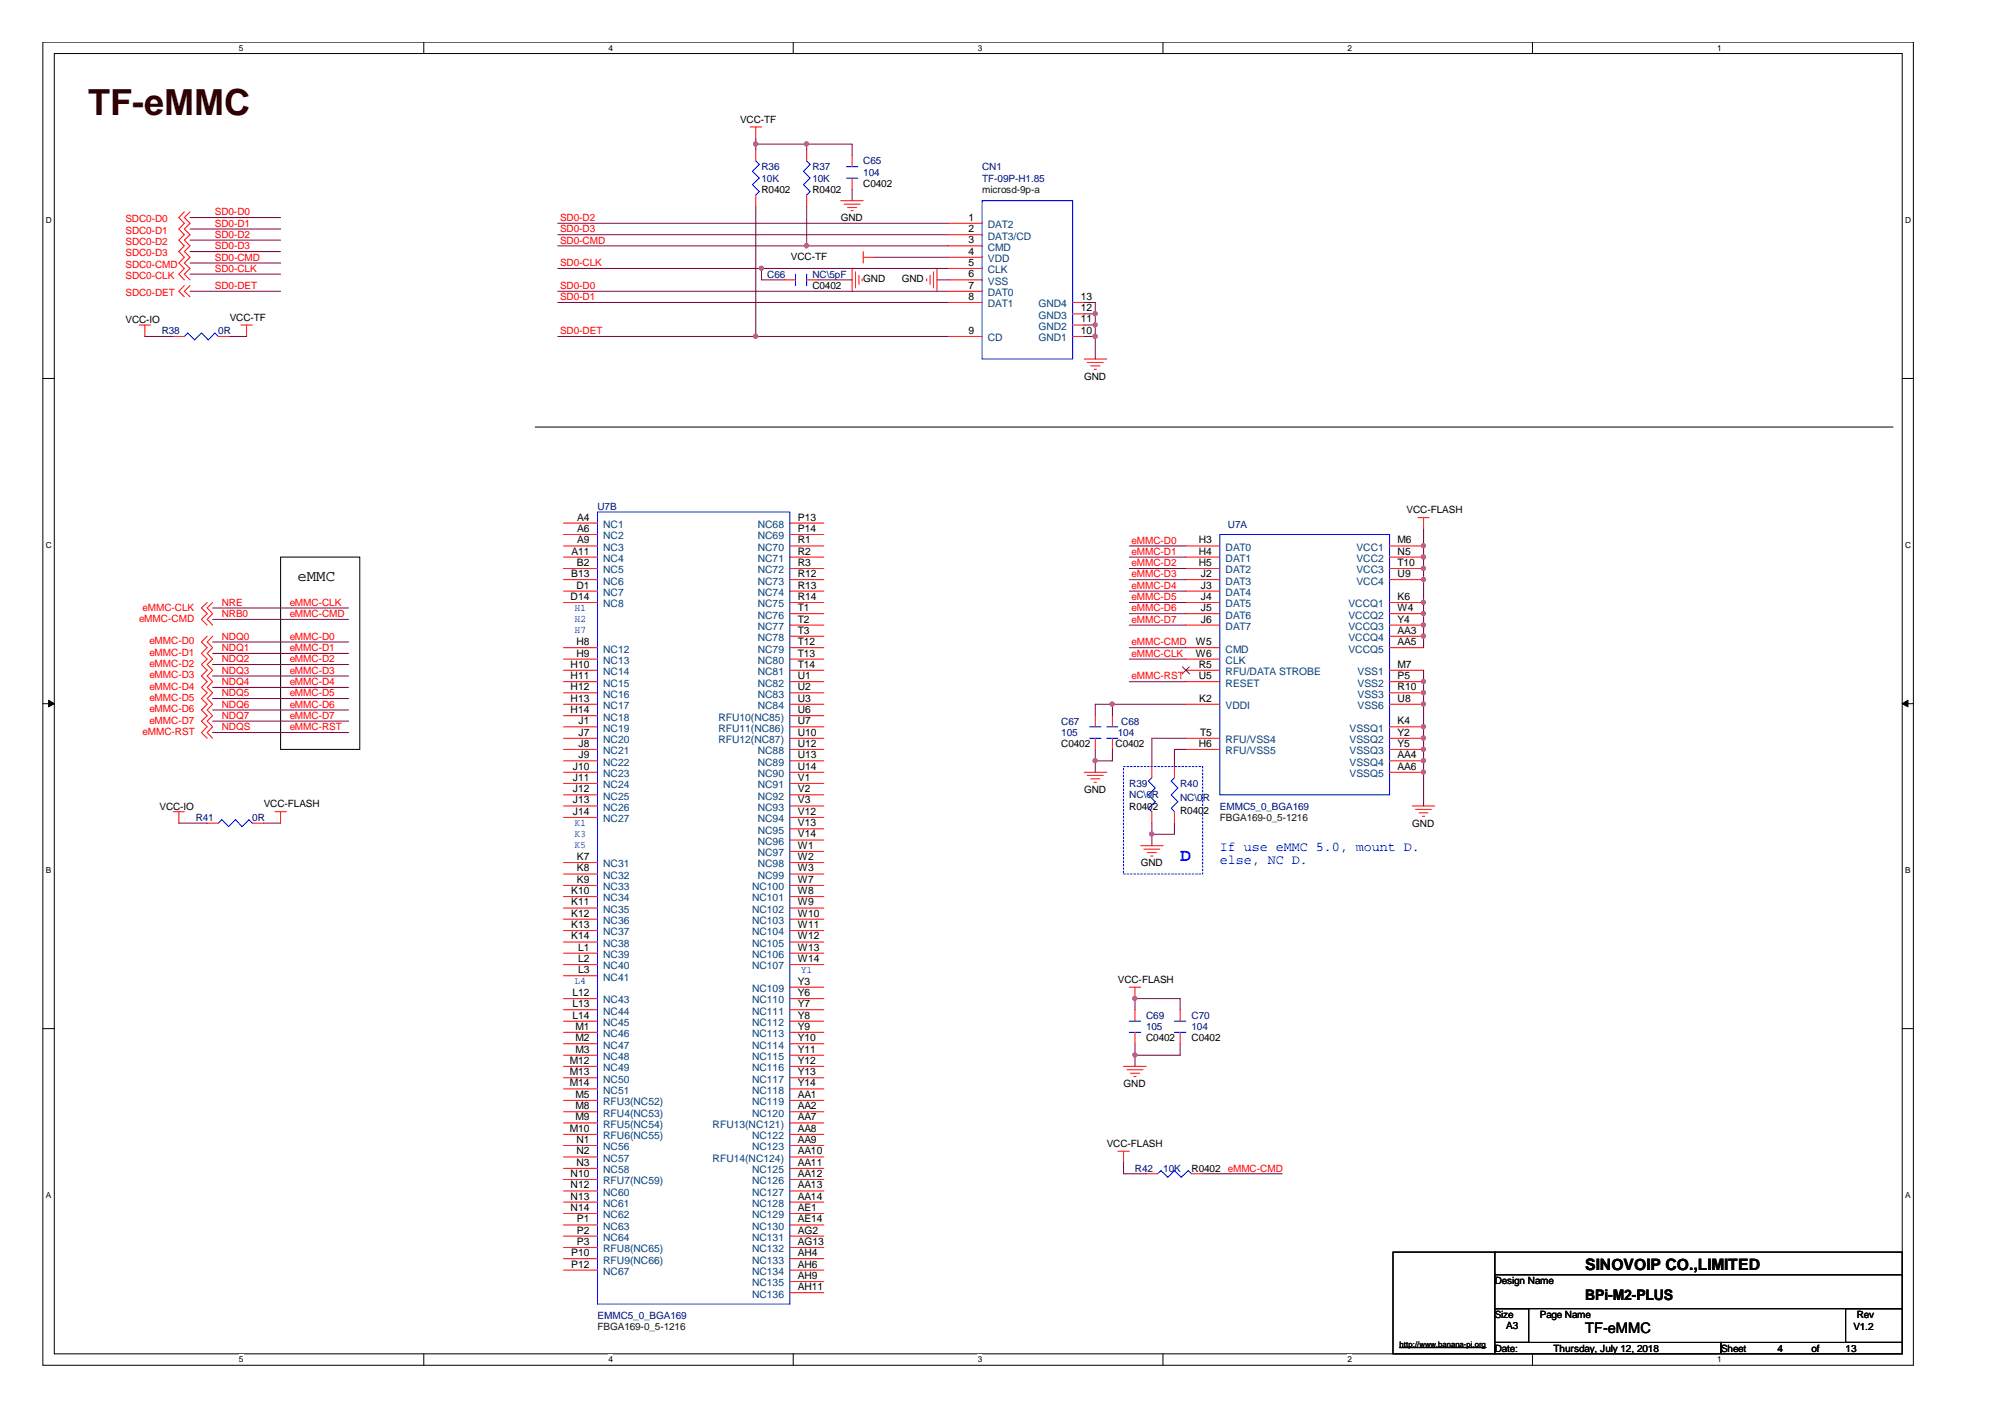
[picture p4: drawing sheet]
<svg xmlns="http://www.w3.org/2000/svg" width="297mm" height="210mm" viewBox="0 0 297 210" stroke-linecap="round" stroke-linejoin="round" font-family="sans-serif">
<path d="M6.3 6.2h277.2v196h-277.2zM8 7.9h273.8v192.6h-273.8z" fill="none" stroke="#000" stroke-width=".15"/>
<g fill="#fff">
<path d="M35.4 6.4h.6v1.4h-.6z"/>
<path d="M35.4 200.7h.6v1.4h-.6z"/>
</g>
<path d="M62.8 6.2v1.7M62.8 200.5v1.7" fill="none" stroke="#000" stroke-width=".15"/>
<g fill="#fff">
<path d="M90.1 6.4h.7v1.4h-.7z"/>
<path d="M90.1 200.7h.7v1.4h-.7z"/>
</g>
<path d="M117.5 6.2v1.7M117.5 200.5v1.7" fill="none" stroke="#000" stroke-width=".15"/>
<g fill="#fff">
<path d="M144.9 6.4h.6v1.4h-.6z"/>
<path d="M144.9 200.7h.6v1.4h-.6z"/>
</g>
<path d="M172.3 6.2v1.7M172.3 200.5v1.7" fill="none" stroke="#000" stroke-width=".15"/>
<g fill="#fff">
<path d="M199.6 6.4h.7v1.4h-.7z"/>
<path d="M199.6 200.7h.7v1.4h-.7z"/>
</g>
<path d="M227 6.2v1.7M227 200.5v1.7" fill="none" stroke="#000" stroke-width=".15"/>
<g fill="#fff">
<path d="M254.4 6.4h.6v1.4h-.6z"/>
<path d="M254.4 200.7h.6v1.4h-.6z"/>
<path d="M6.8 31.9h.8v1.4h-.8z"/>
<path d="M282.2 31.9h.9v1.4h-.9z"/>
<path d="M6.8 80.1h.8v1.4h-.8z"/>
<path d="M282.2 80.1h.9v1.4h-.9z"/>
</g>
<path d="M6.3 56.1h1.7M281.8 56.1h1.7" fill="none" stroke="#000" stroke-width=".15"/>
<g fill="#fff">
<path d="M6.8 128.2h.7v1.4h-.7z"/>
<path d="M282.2 128.2h.8v1.4h-.8z"/>
</g>
<path d="M6.3 104.2h1.7M281.8 104.2h1.7" fill="none" stroke="#000" stroke-width=".15"/>
<g fill="#000" stroke="#000" stroke-width=".15">
<path d="M7.2 103.7l.8 .5-.8 .5z" fill-rule="evenodd"/>
<path d="M281.8 104.2l.9-.5v1z" fill-rule="evenodd"/>
</g>
<g fill="#fff">
<path d="M6.8 176.4h.7v1.4h-.7z"/>
<path d="M282.2 176.4h.8v1.4h-.8z"/>
</g>
<path d="M79.3 63.3h201.2M41.6 82.5h11.7v28.5h-11.7zM6.3 152.4h1.7M281.8 152.4h1.7M206.4 185.5h15v15h-15zM221.4 185.5h60.4v3.3h-60.4zM221.4 188.8h60.4v5.1h-60.4zM221.4 193.9h5.1v5h-5.1zM221.4 198.9h33.6v1.6h-33.6zM255 198.9h26.8v1.6h-26.8zM273.4 193.9h8.4v5h-8.4z" fill="none" stroke="#000" stroke-width=".15"/>
<path d="M166.5 113.6h11.7v15.9h-11.7z" fill="none" stroke="#00f" stroke-width=".15" stroke-dasharray=".3 .3"/>
<g fill="none" stroke="#f00" stroke-width=".15">
<path d="M111.1 18.8h1.7M112 18.8v1.7M27.3 31.4l-.8 .8 .8 .9-.8 .8 .8 .9-.8 .8 .8 .8-.8 .9 .8 .8-.8 .9 .8 .8-.8 .8 .8 .9M28.2 31.4l-.9 .8 .9 .9-.9 .8 .9 .9-.9 .8 .9 .8-.9 .9 .9 .8-.9 .9 .9 .8-.9 .8 .9 .9M112 22.2v1.6M112 28.9v1.7M119.5 22.2v1.6M119.5 28.9v1.7M124.5 29.7h3.4M125.1 30.2h2.3M125.6 30.7h1.3M126.1 31.2h.3"/>
<path d="M126.2 23v1.7M126.2 26.4v1.6M126.2 39.8v3.4M127.9 38.1h1.7M127.9 37.3v1.7M138.8 39.8v3.4M140.5 38.1h5M140.5 33.1h5M140.5 34.8h5M140.5 36.4h5M140.5 39.8h5M20.6 48.1h1.7"/>
<path d="M21.5 48.1v1.7M25.7 49.8h1.6M27.3 42.3l-.8 .9 .8 .8M28.2 42.3l-.9 .9 .9 .8M32.3 49.8h1.7M35.7 48.1h1.7M36.5 48.1v1.7M116.2 41.5h1.7M119.5 41.5h1.7M126.7 40.3v2.3M127.3 40.8v1.3M127.7 41.3v.3"/>
<path d="M137.3 41.3v.3M137.8 40.8v1.3M138.3 40.3v2.3M140.5 41.5h5M140.5 43.2h5M140.5 44.8h5M140.5 49.8h5M158.9 48.1h1.7M158.9 44.8h1.7M158.9 49.8h1.7M158.9 46.5h1.7M160.6 53.2h3.4"/>
<path d="M161.1 53.7h2.3M161.6 54.2h1.3M162.1 54.7h.3M83.5 77.5h5M83.5 79.2h5M117 77.5h5M117 79.2h5M210.1 76.7h1.6M210.9 76.7v1.6M30.7 89.3l-.9 .8 .9 .8-.9 .9 .9 .8M30.7 94.2l-.9 .9 .9 .8-.9 .9 .9 .8-.9 .8 .9 .9-.9 .8 .9 .9-.9 .8 .9 .8-.9 .9 .9 .8-.9 .9 .9 .8-.9 .8 .9 .9-.9 .8 .9 .9M31.5 89.3l-.8 .8 .8 .8-.8 .9 .8 .8"/>
<path d="M31.5 94.2l-.8 .9 .8 .8-.8 .9 .8 .8-.8 .8 .8 .9-.8 .8 .8 .9-.8 .8 .8 .8-.8 .9 .8 .8-.8 .9 .8 .8-.8 .8 .8 .9-.8 .8 .8 .9M83.5 80.9h5M83.5 82.5h5M83.5 84.2h5M83.5 85.9h5M83.5 87.6h5M83.5 89.3h5M83.5 99.3h5M83.5 95.9h5M83.5 97.6h5M117 80.9h5M117 82.5h5"/>
<path d="M117 84.2h5M117 85.9h5M117 87.6h5M117 89.3h5M117 90.9h5M117 92.6h5M117 99.3h5M117 95.9h5M117 97.6h5M117 94.2h5M175.7 80.9h5M175.7 82.5h5"/>
<path d="M175.7 84.2h5M175.7 85.9h5M175.7 87.6h5M175.7 89.3h5M175.7 90.9h5M175.7 92.6h5M175.7 99.3h5M175.7 95.9h5M175.7 97.6h5M205.9 80.9h5M205.9 82.5h5M205.9 84.2h5"/>
<path d="M205.9 85.9h5M205.9 89.3h5M205.9 90.9h5M205.9 92.6h5M205.9 99.3h5M205.9 95.9h5M205.9 94.2h5M83.5 119.4h5M83.5 114.4h5M83.5 104.3h5M83.5 107.7h5M83.5 111h5"/>
<path d="M83.5 101h5M83.5 102.6h5M83.5 109.4h5M83.5 112.7h5M83.5 106h5M83.5 116h5M83.5 117.7h5M117 119.4h5M117 114.4h5M117 104.3h5M117 107.7h5M117 111h5"/>
<path d="M117 101h5M117 102.6h5M117 109.4h5M117 112.7h5M117 106h5M117 116h5M117 117.7h5M160.6 114.4h3.4M161.1 114.9h2.3M161.6 115.4h1.3M162.1 115.9h.3M162.3 106v1.7"/>
<path d="M162.3 109.4v1.6M164.8 106v1.7M164.8 109.4v1.6M170.6 113.6v1.6M174 113.6v1.6M175.7 104.3h5M175.7 111h5M175.7 101h5M175.7 109.4h5M205.9 114.4h5M205.9 104.3h5M205.9 107.7h5"/>
<path d="M205.9 111h5M205.9 101h5M205.9 102.6h5M205.9 109.4h5M205.9 112.7h5M209.2 119.4h3.4M209.7 119.9h2.3M25.7 120.2h1.6M26.5 120.2v1.7M30.7 121.9h1.6M37.4 121.9h1.7M40.7 120.2h1.7"/>
<path d="M41.6 120.2v1.7M83.5 121.1h5M83.5 127.8h5M83.5 129.5h5M83.5 131.2h5M83.5 132.8h5M83.5 134.5h5M83.5 136.2h5M83.5 137.9h5M83.5 139.5h5M117 121.1h5M117 127.8h5"/>
<path d="M117 129.5h5M117 131.2h5M117 132.8h5M117 134.5h5M117 136.2h5M117 137.9h5M117 139.5h5M117 122.8h5M117 124.4h5M117 126.1h5M169 125.3h3.3M169.5 125.8h2.3"/>
<path d="M170 126.3h1.3M170.5 126.8h.3M170.6 120.2v1.7M174 120.2v1.7M210.2 120.4h1.3M210.7 120.9h.4M83.5 158h5M83.5 141.2h5M83.5 142.9h5M83.5 144.5h5M83.5 147.9h5M83.5 149.6h5"/>
<path d="M83.5 151.3h5M83.5 152.9h5M83.5 154.6h5M83.5 156.3h5M83.5 159.7h5M117 146.2h5M117 158h5M117 141.2h5M117 142.9h5M117 147.9h5M117 149.6h5M117 151.3h5"/>
<path d="M117 152.9h5M117 154.6h5M117 156.3h5M117 159.7h5M166.5 158h3.3M167 158.5h2.3M167.3 146.2h1.7M167.5 159h1.3M168 159.5h.3M168.1 146.2v1.7M168.1 149.6v1.7M168.1 152.9v1.7"/>
<path d="M174.8 149.6v1.7M174.8 152.9v1.7M83.5 161.3h5M83.5 163h5M83.5 164.7h5M83.5 166.3h5M83.5 168h5M83.5 169.7h5M83.5 171.4h5M83.5 173.1h5M83.5 174.7h5M83.5 176.4h5"/>
<path d="M83.5 178.1h5M83.5 179.8h5M117 161.3h5M117 163h5M117 164.7h5M117 166.3h5M117 168h5M117 169.7h5M117 171.4h5M117 173.1h5M117 174.7h5M117 176.4h5"/>
<path d="M117 178.1h5M117 179.8h5M165.6 170.5h1.7M166.5 170.5v1.7M169.8 173.9h1.7M176.5 173.9h1.7M83.5 181.5h5M83.5 183.1h5M83.5 184.8h5M83.5 186.5h5M83.5 188.1h5M117 181.5h5"/>
<path d="M117 183.1h5M117 184.8h5M117 186.5h5M117 188.1h5M117 189.8h5M117 191.5h5"/>
</g>
<path d="M207.3 199.6h12.8" fill="none" stroke="#000" stroke-width=".18"/>
<g fill="none" stroke="#00f" stroke-width=".15">
<path d="M112 23.8l.5 .6-1 1 1 1-1 1 1 1-.5 .5M119.5 23.8l.5 .6-1 1 1 1-1 1 1 1-.5 .5M125.4 26.4h1.7M125.4 24.7h1.7M145.5 29.7h13.4v23.5h-13.4zM27.3 49.8l.5-.5 1 1 1-1 1.1 1 .9-1 .5 .5M117.9 40.6v1.7M119.5 40.6v1.7M88.5 75.8h28.5v117.4h-28.5zM180.7 79.2h25.2v38.5h-25.2zM161.4 109.4h1.7M161.4 107.7h1.7"/>
<path d="M164 109.4h1.6M164 107.7h1.6M170.6 115.2l-.5 .5 1.1 1-1.1 1 1.1 1.1-1.1 .9 .5 .5M174 115.2l-.5 .5 1 1-1 1 1 1.1-1 .9 .5 .5M32.3 121.9l.6-.5 1 1 1-1 1 1 1-1 .5 .5M167.3 152.9h1.7M167.3 151.3h1.7M174 152.9h1.7M174 151.3h1.7M171.5 173.9l.5-.5 1 1 1-1 1 1 1-1 .5 .5"/>
</g>
<path d="M175.2 98.8l1 1M176.2 98.8l-1.1 1" fill="none" stroke="#804000" stroke-width=".15"/>
<g fill="none" stroke="#800040" stroke-width=".15">
<path d="M28.2 35.6h13.4M28.2 37.3h13.4M28.2 39h13.4M28.2 32.2h13.4M28.2 33.9h13.4M82.6 39.8h57.9M82.6 33.1h57.9M82.6 34.8h57.9M82.6 36.4h57.9M112 20.5v1.7M112 30.6v19.2M112 21.4h14.2v1.6"/>
<path d="M112.8 39.8v1.7h3.4M119.5 21.4v.8M119.5 30.6v5.8M126.2 28v1.7M129.6 38.1h10.9M21.5 49.8h4.2M28.2 43.2h13.4M28.2 40.6h13.4M34 49.8h2.5M82.6 43.2h57.9M82.6 44.8h57.9M82.6 49.8h57.9"/>
<path d="M121.2 41.5h5M138.8 41.5h1.7M160.6 44.8h1.7v8.4M160.6 49.8h1.7M160.6 46.5h1.7M160.6 48.1h1.7M210.9 78.3v17.6M31.5 90.1h20.1M31.5 91.8h20.1M31.5 98.4h20.1M31.5 96.8h20.1M31.5 95.1h20.1"/>
<path d="M167.3 80.9h8.4M167.3 82.5h8.4M167.3 84.2h8.4M167.3 90.9h8.4M167.3 92.6h8.4M167.3 85.9h8.4M167.3 87.6h8.4M167.3 89.3h8.4M167.3 97.6h8.4M167.3 95.9h8.4M210.9 99.3v20.1M31.5 100.1h20.1"/>
<path d="M31.5 106.8h20.1M31.5 105.2h20.1M31.5 103.5h20.1M31.5 101.8h20.1M31.5 108.5h20.1M162.3 111v3.4M164.8 111v1.7h-2.5M164.8 104.3v1.7M167.3 101h8.4M175.7 104.3h-13.4v1.7M175.7 109.4h-5.1v4.2M175.7 111h-1.7v2.6"/>
<path d="M26.5 121.9h4.2M39.1 121.9h2.5M170.6 121.9v3.4M174 121.9v1.7h-3.4M168.1 149.6v-1.7h6.7v1.7M168.1 154.6v3.4M174.8 154.6v1.7h-6.7M166.5 172.2v1.7h3.3M178.2 173.9h11.7"/>
</g>
<g fill="#f0f" stroke="#f0f" stroke-width=".15">
<circle cx="162.2" cy="112.7" r=".32"/>
<circle cx="164.8" cy="104.3" r=".32"/>
<circle cx="210.9" cy="94.2" r=".32"/>
<circle cx="210.9" cy="112.7" r=".32"/>
<circle cx="112.8" cy="39.7" r=".32"/>
<circle cx="111.9" cy="49.8" r=".32"/>
<circle cx="119.5" cy="36.4" r=".32"/>
<circle cx="162.2" cy="46.5" r=".32"/>
<circle cx="162.2" cy="49.8" r=".32"/>
<circle cx="162.2" cy="48.1" r=".32"/>
<circle cx="210.9" cy="84.2" r=".32"/>
<circle cx="210.9" cy="90.9" r=".32"/>
<circle cx="210.9" cy="89.2" r=".32"/>
<circle cx="210.9" cy="80.8" r=".32"/>
<circle cx="210.9" cy="85.8" r=".32"/>
<circle cx="210.9" cy="92.6" r=".32"/>
<circle cx="210.9" cy="82.5" r=".32"/>
<circle cx="210.9" cy="109.3" r=".32"/>
<circle cx="210.9" cy="107.6" r=".32"/>
<circle cx="210.9" cy="101" r=".32"/>
<circle cx="210.9" cy="104.3" r=".32"/>
<circle cx="210.9" cy="111" r=".32"/>
<circle cx="210.9" cy="114.4" r=".32"/>
<circle cx="210.9" cy="102.6" r=".32"/>
<circle cx="170.6" cy="123.6" r=".32"/>
<circle cx="119.5" cy="21.3" r=".32"/>
<circle cx="111.9" cy="21.3" r=".32"/>
<circle cx="168.1" cy="147.9" r=".32"/>
<circle cx="168.1" cy="156.3" r=".32"/>
</g>
<text font-size="5.3" fill="#400000" x="13.1" y="17">TF-eMMC</text>
<text font-size="2.7" fill="#00f" x="174.8" y="127.5">D</text>
<g font-size="2.3">
<text x="44.1" y="86.1">eMMC</text>
<text x="234.9" y="188.1">SINOVOIP CO.,LIMITED</text>
</g>
<g font-size="2.2">
<text x="234.9" y="197.5">TF-eMMC</text>
<text x="234.9" y="192.5">BPi-M2-PLUS</text>
</g>
<g font-size="2" fill="#00f">
<text x="180.7" y="126">If use eMMC 5.0, mount D.</text>
<text x="180.7" y="128">else, NC D.</text>
</g>
<g font-size="1.5">
<text x="109.6" y="18.2">VCC-TF</text>
<text x="112.8" y="28.5">R0402</text>
<text x="120.4" y="28.5">R0402</text>
<text x="127.9" y="27.7">C0402</text>
<text x="124.5" y="32.7">GND</text>
<text x="143.5" y="32.7">1</text>
<text x="143.5" y="34.4">2</text>
<text x="117.2" y="38.5">VCC-TF</text>
<text x="127.9" y="41.8">GND</text>
<text x="133.6" y="41.8">GND</text>
<text x="143.5" y="36">3</text>
<text x="143.5" y="37.7">4</text>
<text x="143.5" y="39.4">5</text>
<text x="143.5" y="41.1">6</text>
<text x="18.6" y="47.9">VCC-IO</text>
<text x="34" y="47.5">VCC-TF</text>
<text x="120.4" y="42.8">C0402</text>
<text x="143.5" y="42.8">7</text>
<text x="143.5" y="44.4">8</text>
<text x="160.1" y="47.8">11</text>
<text x="160.1" y="46.1">12</text>
<text x="160.1" y="44.4">13</text>
<text x="143.5" y="49.5">9</text>
<text x="160.1" y="49.5">10</text>
<text x="160.6" y="56.2">GND</text>
<text x="85.5" y="77.1">A4</text>
<text x="118.2" y="77.1">P13</text>
<text x="208.4" y="76">VCC-FLASH</text>
<text x="84.7" y="82.1">A11</text>
<text x="85.5" y="83.8">B2</text>
<text x="85.5" y="78.8">A6</text>
<text x="85.5" y="80.5">A9</text>
<text x="118.2" y="78.8">P14</text>
<text x="118.2" y="80.5">R1</text>
<text x="118.2" y="82.1">R2</text>
<text x="118.2" y="83.8">R3</text>
<text x="177.6" y="80.5">H3</text>
<text x="177.6" y="82.1">H4</text>
<text x="177.6" y="83.8">H5</text>
<text x="207.1" y="80.5">M6</text>
<text x="207.1" y="82.1">N5</text>
<text x="207.1" y="83.8">T10</text>
<text x="84.5" y="88.9">D14</text>
<text x="84.6" y="85.5">B13</text>
<text x="85.4" y="87.2">D1</text>
<text x="118.2" y="85.5">R12</text>
<text x="118.2" y="87.2">R13</text>
<text x="118.2" y="88.9">R14</text>
<text x="177.9" y="85.5">J2</text>
<text x="177.9" y="87.2">J3</text>
<text x="177.9" y="88.9">J4</text>
<text x="207.1" y="88.9">K6</text>
<text x="207.1" y="85.5">U9</text>
<text x="85.4" y="95.6">H8</text>
<text x="118.2" y="90.5">T1</text>
<text x="118.2" y="92.2">T2</text>
<text x="118.2" y="93.9">T3</text>
<text x="118.2" y="95.6">T12</text>
<text x="177.2" y="95.6">W5</text>
<text x="177.9" y="90.5">J5</text>
<text x="177.9" y="92.2">J6</text>
<text x="207.1" y="90.5">W4</text>
<text x="207.1" y="92.2">Y4</text>
<text x="207.1" y="93.9">AA3</text>
<text x="207.1" y="95.6">AA5</text>
<text x="84.5" y="98.9">H10</text>
<text x="84.5" y="100.6">H11</text>
<text x="85.4" y="97.3">H9</text>
<text x="118.2" y="97.3">T13</text>
<text x="118.2" y="98.9">T14</text>
<text x="118.2" y="100.6">U1</text>
<text x="177.2" y="97.3">W6</text>
<text x="177.6" y="98.9">R5</text>
<text x="177.6" y="100.6">U5</text>
<text x="207.1" y="98.9">M7</text>
<text x="207.1" y="100.6">P5</text>
<text x="84.5" y="102.2">H12</text>
<text x="84.5" y="103.9">H13</text>
<text x="84.5" y="105.6">H14</text>
<text x="85.7" y="107.3">J1</text>
<text x="118.2" y="102.2">U2</text>
<text x="118.2" y="103.9">U3</text>
<text x="118.2" y="105.6">U6</text>
<text x="118.2" y="107.3">U7</text>
<text x="177.7" y="103.9">K2</text>
<text x="207.1" y="107.3">K4</text>
<text x="207.1" y="102.2">R10</text>
<text x="207.1" y="103.9">U8</text>
<text x="85.7" y="109">J7</text>
<text x="85.7" y="110.6">J8</text>
<text x="85.7" y="112.3">J9</text>
<text x="118.2" y="109">U10</text>
<text x="118.2" y="110.6">U12</text>
<text x="118.2" y="112.3">U13</text>
<text x="157.2" y="110.7">C0402</text>
<text x="165.3" y="110.7">C0402</text>
<text x="177.6" y="110.6">H6</text>
<text x="177.8" y="109">T5</text>
<text x="207.1" y="109">Y2</text>
<text x="207.1" y="110.6">Y5</text>
<text x="207.1" y="112.3">AA4</text>
<text x="23.6" y="119.9">VCC-IO</text>
<text x="39.1" y="119.6">VCC-FLASH</text>
<text x="84.9" y="114">J10</text>
<text x="84.9" y="115.7">J11</text>
<text x="84.9" y="117.4">J12</text>
<text x="84.9" y="119">J13</text>
<text x="118.2" y="114">U14</text>
<text x="118.2" y="115.7">V1</text>
<text x="118.2" y="117.4">V2</text>
<text x="118.2" y="119">V3</text>
<text x="160.6" y="117.4">GND</text>
<text x="167.3" y="119.9">R0402</text>
<text x="207.1" y="114">AA6</text>
<text x="84.9" y="120.7">J14</text>
<text x="118.2" y="120.7">V12</text>
<text x="118.2" y="122.4">V13</text>
<text x="118.2" y="124.1">V14</text>
<text x="118.2" y="125.7">W1</text>
<text x="174.8" y="120.6">R0402</text>
<text x="209.2" y="122.4">GND</text>
<text x="85.5" y="127.4">K7</text>
<text x="85.5" y="129.1">K8</text>
<text x="85.5" y="130.8">K9</text>
<text x="118.2" y="127.4">W2</text>
<text x="118.2" y="129.1">W3</text>
<text x="118.2" y="130.8">W7</text>
<text x="169" y="128.3">GND</text>
<text x="84.6" y="132.4">K10</text>
<text x="84.6" y="134.1">K11</text>
<text x="84.6" y="135.8">K12</text>
<text x="84.6" y="137.5">K13</text>
<text x="118.2" y="132.4">W8</text>
<text x="118.2" y="134.1">W9</text>
<text x="118.2" y="135.8">W10</text>
<text x="118.2" y="137.5">W11</text>
<text x="84.6" y="139.2">K14</text>
<text x="85.6" y="140.8">L1</text>
<text x="85.6" y="142.5">L2</text>
<text x="118.2" y="139.2">W12</text>
<text x="118.2" y="140.8">W13</text>
<text x="118.2" y="142.5">W14</text>
<text x="84.8" y="147.5">L12</text>
<text x="84.8" y="149.2">L13</text>
<text x="85.6" y="144.2">L3</text>
<text x="118.2" y="145.9">Y3</text>
<text x="118.2" y="147.5">Y6</text>
<text x="118.2" y="149.2">Y7</text>
<text x="165.6" y="145.6">VCC-FLASH</text>
<text x="84.8" y="150.9">L14</text>
<text x="85.3" y="152.5">M1</text>
<text x="85.3" y="154.2">M2</text>
<text x="85.3" y="155.9">M3</text>
<text x="118.2" y="150.9">Y8</text>
<text x="118.2" y="152.5">Y9</text>
<text x="118.2" y="154.2">Y10</text>
<text x="118.2" y="155.9">Y11</text>
<text x="169.8" y="154.3">C0402</text>
<text x="176.5" y="154.3">C0402</text>
<text x="84.4" y="157.6">M12</text>
<text x="84.4" y="159.3">M13</text>
<text x="84.4" y="160.9">M14</text>
<text x="118.2" y="157.6">Y12</text>
<text x="118.2" y="159.3">Y13</text>
<text x="118.2" y="160.9">Y14</text>
<text x="166.5" y="161">GND</text>
<text x="84.4" y="167.7">M10</text>
<text x="85.3" y="162.6">M5</text>
<text x="85.3" y="164.3">M8</text>
<text x="85.3" y="166">M9</text>
<text x="118.2" y="162.6">AA1</text>
<text x="118.2" y="164.3">AA2</text>
<text x="118.2" y="166">AA7</text>
<text x="118.2" y="167.7">AA8</text>
<text x="85.4" y="169.3">N1</text>
<text x="85.4" y="171">N2</text>
<text x="85.4" y="172.7">N3</text>
<text x="118.2" y="169.3">AA9</text>
<text x="118.2" y="171">AA10</text>
<text x="118.2" y="172.7">AA11</text>
<text x="164" y="169.9">VCC-FLASH</text>
<text x="176.5" y="173.6">R0402</text>
<text x="84.5" y="174.3">N10</text>
<text x="84.5" y="176">N12</text>
<text x="84.5" y="177.7">N13</text>
<text x="84.5" y="179.4">N14</text>
<text x="118.2" y="174.3">AA12</text>
<text x="118.2" y="176">AA13</text>
<text x="118.2" y="177.7">AA14</text>
<text x="118.2" y="179.4">AE1</text>
<text x="85.5" y="181.1">P1</text>
<text x="85.5" y="182.7">P2</text>
<text x="85.5" y="184.4">P3</text>
<text x="118.2" y="181.1">AE14</text>
<text x="118.2" y="182.7">AG2</text>
<text x="118.2" y="184.4">AG13</text>
<text x="84.6" y="186.1">P10</text>
<text x="84.6" y="187.8">P12</text>
<text x="118.2" y="186.1">AH4</text>
<text x="118.2" y="187.8">AH6</text>
<text x="118.2" y="189.5">AH9</text>
<text x="118.2" y="191.1">AH11</text>
<text x="221.4" y="190.2">Design Name</text>
<text x="221.4" y="195.2">Size</text>
<text x="223.1" y="196.9">A3</text>
<text x="228.1" y="195.2">Page Name</text>
<text x="274.6" y="197">V1.2</text>
<text x="275.1" y="195.2">Rev</text>
<text x="221.4" y="200.2">Date:</text>
<text x="230.2" y="200.2">Thursday, July 12, 2018</text>
<text x="255" y="200.2">Sheet</text>
<text x="263.4" y="200.2">4</text>
<text x="268.4" y="200.2">of</text>
<text x="273.4" y="200.2">13</text>
</g>
<g font-size="1.5" fill="#000080">
<text x="112.8" y="25.2">R36</text>
<text x="112.8" y="26.9">10K</text>
<text x="120.4" y="25.2">R37</text>
<text x="120.4" y="26.9">10K</text>
<text x="127.9" y="24.4">C65</text>
<text x="127.9" y="26">104</text>
<text x="145.5" y="25.2">CN1</text>
<text x="145.5" y="26.9">TF-09P-H1.85</text>
<text x="113.7" y="41.1">C66</text>
<text x="120.4" y="41.1">NC\5pF</text>
<text x="24" y="49.5">R38</text>
<text x="32.3" y="49.5">0R</text>
<text x="88.5" y="75.5">U7B</text>
<text x="181.9" y="78.2">U7A</text>
<text x="157.2" y="107.4">C67</text>
<text x="166.1" y="107.4">C68</text>
<text x="157.2" y="109">105</text>
<text x="165.6" y="109">104</text>
<text x="167.3" y="116.6">R39</text>
<text x="167.3" y="118.3">NC\0R</text>
<text x="174.8" y="116.6">R40</text>
<text x="174.8" y="118.6">NC\0R</text>
<text x="180.7" y="119.9">EMMC5_0_BGA169</text>
<text x="29" y="121.6">R41</text>
<text x="37.4" y="121.6">0R</text>
<text x="169.8" y="150.9">C69</text>
<text x="169.8" y="152.6">105</text>
<text x="176.5" y="150.9">C70</text>
<text x="176.5" y="152.6">104</text>
<text x="168.1" y="173.6">R42</text>
<text x="172.3" y="173.6">10K</text>
<text x="88.5" y="195.4">EMMC5_0_BGA169</text>
</g>
<g font-size="1.5" fill="#004000">
<text x="145.5" y="28.5">microsd-9p-a</text>
<text x="180.7" y="121.6">FBGA169-0_5-1216</text>
<text x="88.5" y="197">FBGA169-0_5-1216</text>
</g>
<g font-size="1.5" fill="#f00">
<text x="18.6" y="32.9">SDC0-D0</text>
<text x="18.6" y="34.6">SDC0-D1</text>
<text x="31.8" y="35.2">SD0-D2</text>
<text x="31.8" y="31.9">SD0-D0</text>
<text x="31.8" y="33.6">SD0-D1</text>
<text x="83" y="32.7">SD0-D2</text>
<text x="83" y="34.4">SD0-D3</text>
<text x="18.6" y="36.3">SDC0-D2</text>
<text x="18.6" y="39.6">SDC0-CMD</text>
<text x="18.6" y="37.9">SDC0-D3</text>
<text x="18.6" y="41.3">SDC0-CLK</text>
<text x="31.8" y="36.9">SD0-D3</text>
<text x="31.8" y="38.6">SD0-CMD</text>
<text x="31.8" y="40.3">SD0-CLK</text>
<text x="83" y="36.1">SD0-CMD</text>
<text x="83" y="39.4">SD0-CLK</text>
<text x="18.6" y="43.8">SDC0-DET</text>
<text x="31.8" y="42.8">SD0-DET</text>
<text x="83" y="42.8">SD0-D0</text>
<text x="83" y="44.5">SD0-D1</text>
<text x="83" y="49.5">SD0-DET</text>
<text x="167.6" y="80.5">eMMC-D0</text>
<text x="167.6" y="82.2">eMMC-D1</text>
<text x="167.6" y="83.9">eMMC-D2</text>
<text x="32.9" y="89.7">NRE</text>
<text x="42.9" y="89.7">eMMC-CLK</text>
<text x="167.6" y="85.5">eMMC-D3</text>
<text x="167.6" y="87.2">eMMC-D4</text>
<text x="167.6" y="88.9">eMMC-D5</text>
<text x="20.6" y="92.1">eMMC-CMD</text>
<text x="21.1" y="90.4">eMMC-CLK</text>
<text x="22.1" y="95.4">eMMC-D0</text>
<text x="32.9" y="91.4">NRB0</text>
<text x="32.9" y="94.8">NDQ0</text>
<text x="42.9" y="91.4">eMMC-CMD</text>
<text x="42.9" y="94.8">eMMC-D0</text>
<text x="167.6" y="90.6">eMMC-D6</text>
<text x="167.6" y="92.3">eMMC-D7</text>
<text x="167.6" y="95.6">eMMC-CMD</text>
<text x="22.1" y="97.1">eMMC-D1</text>
<text x="22.1" y="100.5">eMMC-D3</text>
<text x="22.1" y="98.8">eMMC-D2</text>
<text x="32.9" y="99.8">NDQ3</text>
<text x="32.9" y="98.1">NDQ2</text>
<text x="32.9" y="96.4">NDQ1</text>
<text x="32.9" y="101.5">NDQ4</text>
<text x="42.9" y="99.8">eMMC-D3</text>
<text x="42.9" y="98.1">eMMC-D2</text>
<text x="42.9" y="96.4">eMMC-D1</text>
<text x="42.9" y="101.5">eMMC-D4</text>
<text x="167.6" y="97.3">eMMC-CLK</text>
<text x="167.6" y="100.6">eMMC-RST</text>
<text x="22.1" y="102.2">eMMC-D4</text>
<text x="22.1" y="107.2">eMMC-D7</text>
<text x="22.1" y="105.5">eMMC-D6</text>
<text x="22.1" y="103.8">eMMC-D5</text>
<text x="32.9" y="106.5">NDQ7</text>
<text x="32.9" y="104.8">NDQ6</text>
<text x="32.9" y="103.1">NDQ5</text>
<text x="42.9" y="106.5">eMMC-D7</text>
<text x="42.9" y="104.8">eMMC-D6</text>
<text x="42.9" y="103.1">eMMC-D5</text>
<text x="21.1" y="108.9">eMMC-RST</text>
<text x="32.9" y="108.2">NDQS</text>
<text x="42.9" y="108.2">eMMC-RST</text>
<text x="181.9" y="173.5">eMMC-CMD</text>
</g>
<g font-size="1.5" fill="#004080">
<text x="146.3" y="33.8">DAT2</text>
<text x="146.3" y="35.5">DAT3/CD</text>
<text x="146.3" y="37.1">CMD</text>
<text x="146.3" y="38.8">VDD</text>
<text x="146.3" y="40.5">CLK</text>
<text x="146.3" y="42.2">VSS</text>
<text x="146.3" y="43.9">DAT0</text>
<text x="146.3" y="45.5">DAT1</text>
<text x="153.8" y="47.2">GND3</text>
<text x="153.8" y="45.5">GND4</text>
<text x="146.3" y="50.6">CD</text>
<text x="153.8" y="50.6">GND1</text>
<text x="153.8" y="48.9">GND2</text>
<text x="89.4" y="78.2">NC1</text>
<text x="89.4" y="79.9">NC2</text>
<text x="89.4" y="81.6">NC3</text>
<text x="89.4" y="83.2">NC4</text>
<text x="112.3" y="78.2">NC68</text>
<text x="112.3" y="79.9">NC69</text>
<text x="112.3" y="81.6">NC70</text>
<text x="112.3" y="83.2">NC71</text>
<text x="181.6" y="81.6">DAT0</text>
<text x="181.6" y="83.2">DAT1</text>
<text x="201" y="81.6">VCC1</text>
<text x="201" y="83.2">VCC2</text>
<text x="89.4" y="84.9">NC5</text>
<text x="89.4" y="86.6">NC6</text>
<text x="89.4" y="88.3">NC7</text>
<text x="89.4" y="90">NC8</text>
<text x="112.3" y="84.9">NC72</text>
<text x="112.3" y="86.6">NC73</text>
<text x="112.3" y="88.3">NC74</text>
<text x="112.3" y="90">NC75</text>
<text x="181.6" y="84.9">DAT2</text>
<text x="181.6" y="86.6">DAT3</text>
<text x="181.6" y="88.3">DAT4</text>
<text x="181.6" y="90">DAT5</text>
<text x="199.8" y="90">VCCQ1</text>
<text x="201" y="84.9">VCC3</text>
<text x="201" y="86.6">VCC4</text>
<text x="112.3" y="91.6">NC76</text>
<text x="112.3" y="93.3">NC77</text>
<text x="112.3" y="95">NC78</text>
<text x="181.6" y="91.6">DAT6</text>
<text x="181.6" y="93.3">DAT7</text>
<text x="199.8" y="91.6">VCCQ2</text>
<text x="199.8" y="93.3">VCCQ3</text>
<text x="199.8" y="95">VCCQ4</text>
<text x="89.4" y="96.7">NC12</text>
<text x="89.4" y="98.4">NC13</text>
<text x="89.4" y="100">NC14</text>
<text x="89.4" y="101.7">NC15</text>
<text x="112.3" y="96.7">NC79</text>
<text x="112.3" y="98.4">NC80</text>
<text x="112.3" y="100">NC81</text>
<text x="112.3" y="101.7">NC82</text>
<text x="181.6" y="100">RFU/DATA STROBE</text>
<text x="181.6" y="101.7">RESET</text>
<text x="181.6" y="96.7">CMD</text>
<text x="181.6" y="98.4">CLK</text>
<text x="199.8" y="96.7">VCCQ5</text>
<text x="201.1" y="100">VSS1</text>
<text x="201.1" y="101.7">VSS2</text>
<text x="89.4" y="103.3">NC16</text>
<text x="89.4" y="105">NC17</text>
<text x="89.4" y="106.7">NC18</text>
<text x="106.4" y="106.7">RFU10(NC85)</text>
<text x="112.3" y="103.3">NC83</text>
<text x="112.3" y="105">NC84</text>
<text x="181.6" y="105">VDDI</text>
<text x="201.1" y="103.3">VSS3</text>
<text x="201.1" y="105">VSS6</text>
<text x="89.4" y="108.4">NC19</text>
<text x="89.4" y="110.1">NC20</text>
<text x="89.4" y="111.7">NC21</text>
<text x="89.4" y="113.4">NC22</text>
<text x="106.4" y="108.4">RFU11(NC86)</text>
<text x="106.4" y="110.1">RFU12(NC87)</text>
<text x="112.3" y="111.7">NC88</text>
<text x="112.3" y="113.4">NC89</text>
<text x="181.6" y="111.7">RFU/VSS5</text>
<text x="181.6" y="110.1">RFU/VSS4</text>
<text x="199.9" y="108.4">VSSQ1</text>
<text x="199.9" y="110.1">VSSQ2</text>
<text x="199.9" y="111.7">VSSQ3</text>
<text x="199.9" y="113.4">VSSQ4</text>
<text x="89.4" y="115.1">NC23</text>
<text x="89.4" y="116.8">NC24</text>
<text x="89.4" y="118.5">NC25</text>
<text x="112.3" y="115.1">NC90</text>
<text x="112.3" y="116.8">NC91</text>
<text x="112.3" y="118.5">NC92</text>
<text x="199.9" y="115.1">VSSQ5</text>
<text x="89.4" y="120.1">NC26</text>
<text x="89.4" y="121.8">NC27</text>
<text x="112.3" y="120.1">NC93</text>
<text x="112.3" y="121.8">NC94</text>
<text x="112.3" y="123.5">NC95</text>
<text x="112.3" y="125.2">NC96</text>
<text x="89.4" y="128.5">NC31</text>
<text x="89.4" y="130.2">NC32</text>
<text x="89.4" y="131.9">NC33</text>
<text x="111.4" y="131.9">NC100</text>
<text x="112.3" y="126.8">NC97</text>
<text x="112.3" y="128.5">NC98</text>
<text x="112.3" y="130.2">NC99</text>
<text x="89.4" y="133.5">NC34</text>
<text x="89.4" y="135.2">NC35</text>
<text x="89.4" y="136.9">NC36</text>
<text x="111.4" y="133.5">NC101</text>
<text x="111.4" y="135.2">NC102</text>
<text x="111.4" y="136.9">NC103</text>
<text x="89.4" y="138.6">NC37</text>
<text x="89.4" y="140.3">NC38</text>
<text x="89.4" y="141.9">NC39</text>
<text x="89.4" y="143.6">NC40</text>
<text x="111.4" y="138.6">NC104</text>
<text x="111.4" y="140.3">NC105</text>
<text x="111.4" y="141.9">NC106</text>
<text x="111.4" y="143.6">NC107</text>
<text x="89.4" y="145.3">NC41</text>
<text x="89.4" y="148.6">NC43</text>
<text x="111.4" y="147">NC109</text>
<text x="111.4" y="148.6">NC110</text>
<text x="89.4" y="150.3">NC44</text>
<text x="89.4" y="152">NC45</text>
<text x="89.4" y="153.6">NC46</text>
<text x="89.4" y="155.3">NC47</text>
<text x="111.4" y="150.3">NC111</text>
<text x="111.4" y="152">NC112</text>
<text x="111.4" y="153.6">NC113</text>
<text x="111.4" y="155.3">NC114</text>
<text x="89.4" y="157">NC48</text>
<text x="89.4" y="158.7">NC49</text>
<text x="89.4" y="160.4">NC50</text>
<text x="111.4" y="157">NC115</text>
<text x="111.4" y="158.7">NC116</text>
<text x="111.4" y="160.4">NC117</text>
<text x="89.4" y="162">NC51</text>
<text x="89.4" y="163.7">RFU3(NC52)</text>
<text x="89.4" y="165.4">RFU4(NC53)</text>
<text x="89.4" y="167.1">RFU5(NC54)</text>
<text x="105.6" y="167.1">RFU13(NC121)</text>
<text x="111.4" y="162">NC118</text>
<text x="111.4" y="163.7">NC119</text>
<text x="111.4" y="165.4">NC120</text>
<text x="89.4" y="168.8">RFU6(NC55)</text>
<text x="89.4" y="170.4">NC56</text>
<text x="89.4" y="172.1">NC57</text>
<text x="89.4" y="173.8">NC58</text>
<text x="105.6" y="172.1">RFU14(NC124)</text>
<text x="111.4" y="168.8">NC122</text>
<text x="111.4" y="170.4">NC123</text>
<text x="111.4" y="173.8">NC125</text>
<text x="89.4" y="175.4">RFU7(NC59)</text>
<text x="89.4" y="177.1">NC60</text>
<text x="89.4" y="178.8">NC61</text>
<text x="111.4" y="175.4">NC126</text>
<text x="111.4" y="177.1">NC127</text>
<text x="111.4" y="178.8">NC128</text>
<text x="89.4" y="180.5">NC62</text>
<text x="89.4" y="182.2">NC63</text>
<text x="89.4" y="183.8">NC64</text>
<text x="89.4" y="185.5">RFU8(NC65)</text>
<text x="111.4" y="180.5">NC129</text>
<text x="111.4" y="182.2">NC130</text>
<text x="111.4" y="183.8">NC131</text>
<text x="111.4" y="185.5">NC132</text>
<text x="89.4" y="187.2">RFU9(NC66)</text>
<text x="89.4" y="188.9">NC67</text>
<text x="111.4" y="187.2">NC133</text>
<text x="111.4" y="188.9">NC134</text>
<text x="111.4" y="190.6">NC135</text>
<text x="111.4" y="192.2">NC136</text>
</g>
<g font-size="1.5" fill="#00f">
<text x="85.2" y="90.5">H1</text>
<text x="85.2" y="92.1">H2</text>
<text x="85.2" y="93.8">H7</text>
<text x="85.2" y="122.3">K1</text>
<text x="85.2" y="124">K3</text>
<text x="85.2" y="125.7">K5</text>
<text x="85.2" y="145.8">L4</text>
<text x="118.7" y="144.1">Y1</text>
</g>
<g font-size="1.2">
<text x="35.4" y="7.5">5</text>
<text x="90.1" y="7.5">4</text>
<text x="144.9" y="7.5">3</text>
<text x="199.6" y="7.5">2</text>
<text x="254.4" y="7.5">1</text>
<text x="6.8" y="33.1">D</text>
<text x="282.2" y="33.1">D</text>
<text x="6.8" y="81.2">C</text>
<text x="282.2" y="81.2">C</text>
<text x="6.8" y="129.4">B</text>
<text x="282.2" y="129.4">B</text>
<text x="6.8" y="177.5">A</text>
<text x="282.2" y="177.5">A</text>
<text x="35.4" y="201.8">5</text>
<text x="90.1" y="201.8">4</text>
<text x="144.9" y="201.8">3</text>
<text x="199.6" y="201.8">2</text>
<text x="254.4" y="201.8">1</text>
</g>
<text font-size="1.1" x="207.3" y="199.5">http://www.banana-pi.org</text>
</svg>
